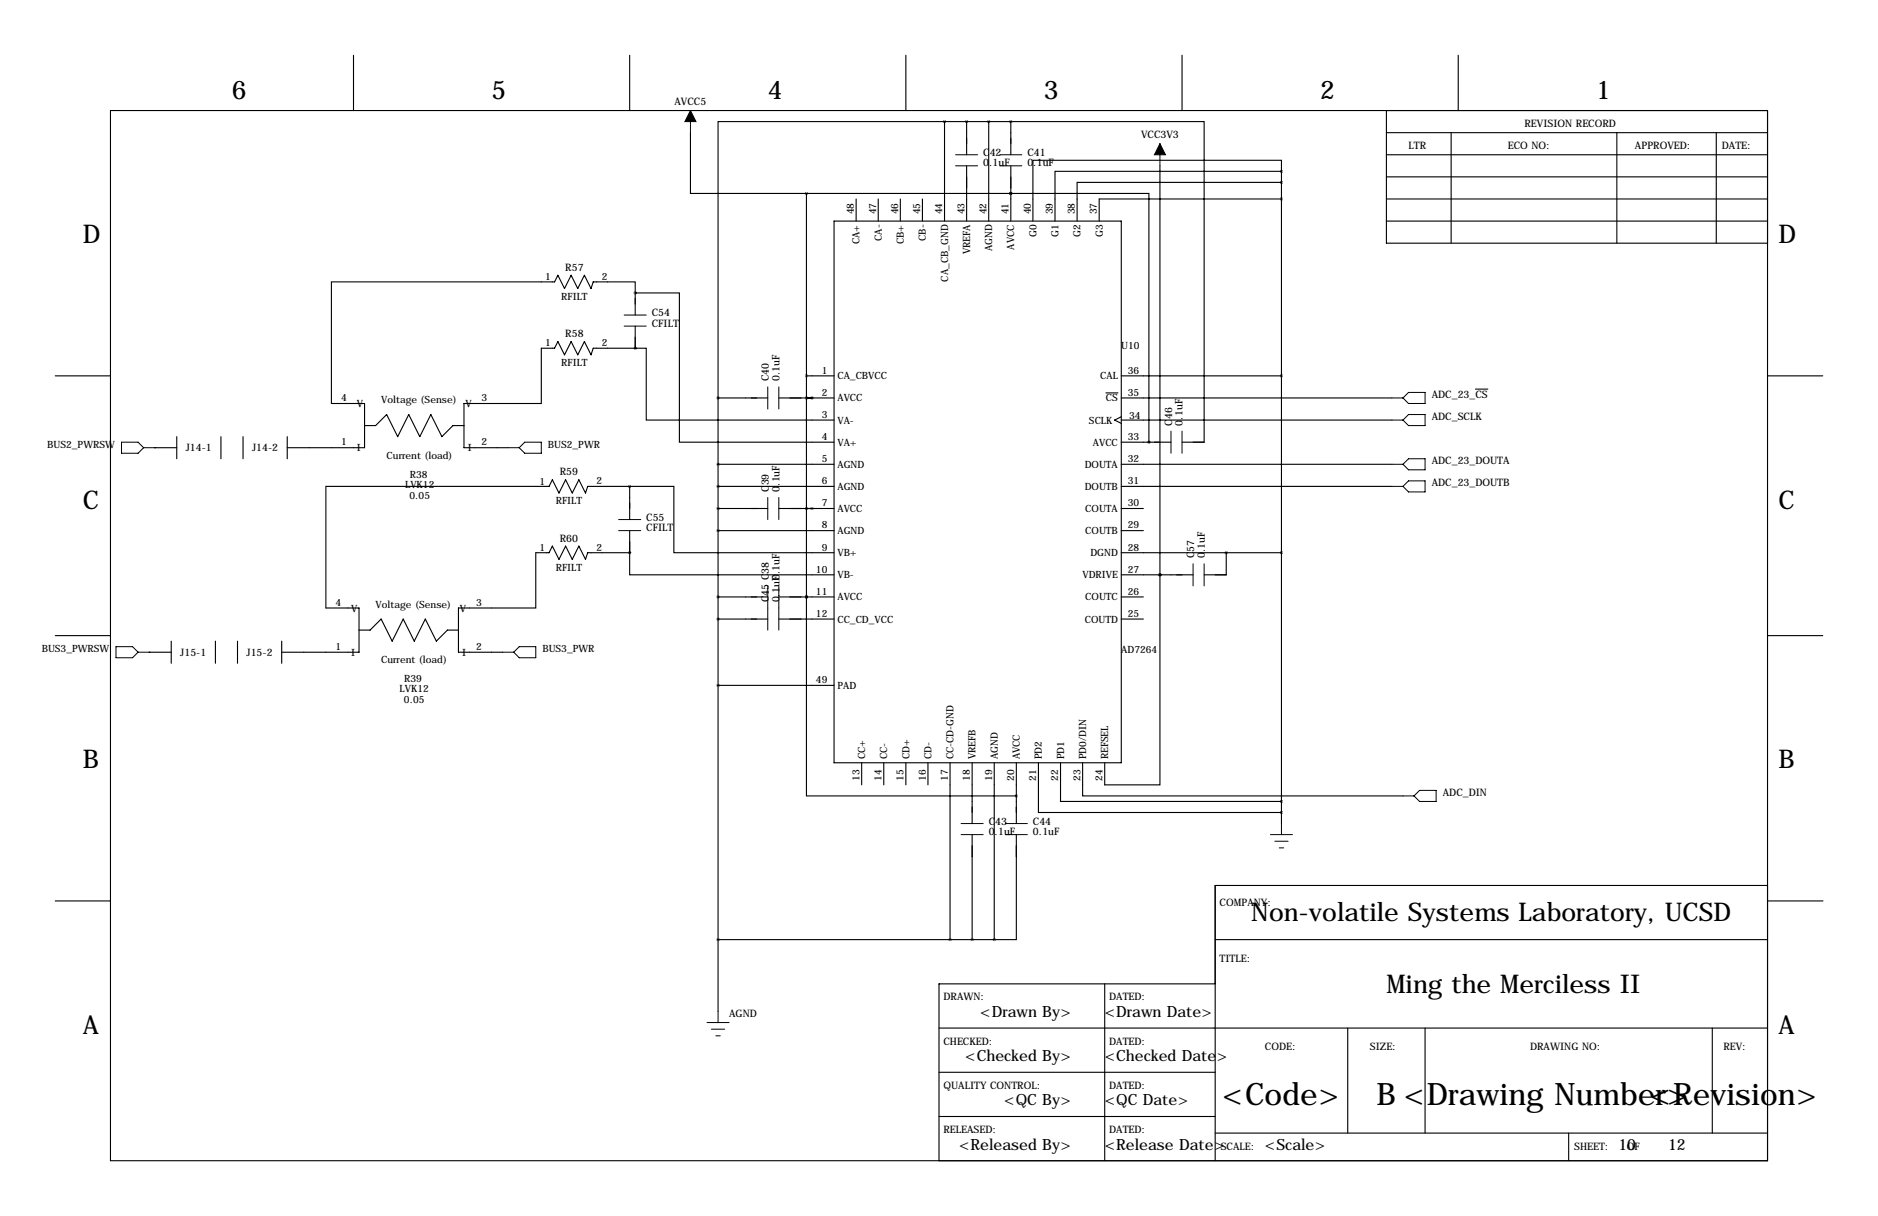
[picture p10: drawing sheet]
<svg xmlns="http://www.w3.org/2000/svg" width="432mm" height="279mm" viewBox="0 0 432 279" stroke-linecap="round" stroke-linejoin="round" font-family="sans-serif">
<g fill="none" stroke="#000" stroke-width=".25">
<path d="M81.3 12.7v12.7M144.8 12.7v12.7M208.3 12.7v12.7M271.8 12.7v12.7M335.3 12.7v12.7M25.4 25.4h381v241.3h-381zM158.7 30.5v13.9h26.7M217.2 27.9h-52.1v63.5M217.2 27.9v22.9M217.2 27.9h15.2M222.2 27.9v7.7M222.2 38.1v12.7"/>
<path d="M227.3 27.9v22.9M232.4 27.9h44.5v73.7h-5.1M232.4 27.9v7.7M232.4 38.1v12.7M266.7 38.1v94M294.6 39.4h-52v11.4M294.6 39.4v-2.6h-57.1v14M294.6 39.4v149.8M318.8 30.5h87.6M318.8 35.6h87.6M318.8 25.4v30.5h87.6M333.7 30.5v25.4"/>
<path d="M371.8 30.5v25.4M394.6 30.5v25.4M185.4 44.4v47M185.4 44.4h47M191.8 50.8h66v124.5h-66zM196.8 45.7v5.1M201.9 45.7v5.1M207 45.7v5.1M212.1 45.7v5.1M232.4 44.4h.1M232.4 44.4h31.8v57.2M294.6 41.9h-47v8.9"/>
<path d="M294.6 45.7h-41.9v5.1M318.8 45.7h87.6M318.8 50.8h87.6M318.8 40.6h87.6M146 67.3v-2.5h-9.6l-.5 1.5-1.5-3.1-1.6 3.1-1.5-3.1-1.5 3.1-1.5-3.1-.8 1.6h-51.3v27.9h7.6v10.2h-17.8M146 67.3h.1M146 67.3h10.2v34.3h35.6M146 67.3v5.1M146 74.9v5.1M12.7 86.4h12.7M83.8 97.8h2.6l2.5-2.6 2.5 5.1 2.6-5.1 2.5 5.1 2.6-5.1 2.5 5.1 2.5-2.5h2.6M146 80h.1"/>
<path d="M146 80h2.6v16.5h43.2M146 80h-9.6l-.5 1.5-1.5-3-1.6 3-1.5-3-1.5 3-1.5-3-.8 1.5h-3v12.7h-17.8v10.2h10.1M165.1 91.4h11.4M165.1 91.4v141M179.1 91.4h12.7M185.4 86.4h6.4M186.7 91.4h-1.3v25.4M186.7 91.4h.1M254.3 90.3h2.7M257.8 86.4h36.8M257.8 91.4h62.2M257.8 96.5h62.2"/>
<path d="M257.8 95.8l-1.5 .7 1.5 .8M339.2 89.4h2.9M406.4 86.4h12.7M35.6 102.9h.1M35.6 102.9h5M40.6 100.3v5.1M50.8 100.3v5.1M55.9 100.3v5.1M66 100.3v5.1M144.8 111.8h-9.7l-.5 1.5-1.5-3.1-1.5 3.1-1.6-3.1-1.5 3.1-1.5-3.1-.8 1.6h-51.3v27.9h7.6v10.2h-17.7M144.8 111.8h10.1v15.2h36.9M144.8 111.8v7.6"/>
<path d="M165.1 106.7h26.7M165.1 111.8h26.7M165.1 116.8h11.4M179.1 116.8h12.7M186.7 116.8h.1M186.7 116.8h-1.3v20.4M257.8 101.6h11.4M257.8 106.7h62.2M257.8 111.8h62.2M257.8 116.8h5.1M264.2 101.6h.1M144.8 127h-9.7l-.5 1.5-1.5-3-1.5 3-1.6-3-1.5 3-1.5-3-.8 1.5h-3v12.7h-17.8v10.2h10.2"/>
<path d="M144.8 127v5.1h47M144.8 127h.1M144.8 121.9v5.1M165.1 121.9h26.7M165.1 137.2h11.4M179.1 137.2h12.7M185.4 137.2h.1M185.4 137.2v45.7h48.3M257.8 121.9h5.1M257.8 127h36.8M257.8 132.1h16.5M257.8 137.2h5.1"/>
<path d="M266.7 132.1v48.2h-12.7v-5M266.7 132.1h.1M281.9 127v5.1h-5M12.7 146h12.7M34.3 149.9h.1M34.3 149.9h5.1M39.4 147.3v5.1M49.5 147.3v5.1M54.6 147.3v5.1M64.8 147.3v5.1M82.5 144.8h2.6l2.5-2.6 2.6 5.1 2.5-5.1 2.5 5.1 2.6-5.1 2.5 5.1 2.6-2.5h2.5M165.1 142.2h11.4"/>
<path d="M165.1 157.5h26.7M179.1 142.2h12.7M257.8 142.2h5.1M406.4 146h12.7M198.1 175.3v5M203.2 175.3v5M208.3 175.3v5M213.4 175.3v5M218.4 175.3v40.6M223.5 175.3v13.9M228.6 175.3v40.6M233.7 175.3v13.9"/>
<path d="M238.8 175.3v11.4h55.8M243.8 175.3v8.8h50.8M248.9 175.3v7.6h73.7M223.5 191.8v24.1M233.7 191.8v24.1h-5.1M12.7 207h12.7M165.1 215.9h63.5M279.4 215.9h127M406.4 203.5h-127v63.2M406.5 207h12.7M215.9 236.2h190.5M254 226.1v40.6"/>
<path d="M279.4 226.1h-63.5v40.6M309.9 236.2v24.1M327.7 236.2v24.1M393.7 236.2v24.1M215.9 246.4h63.5M215.9 256.5h63.5M279.4 260.3h127M360.7 260.3v6.4"/>
</g>
<g fill="none" stroke="#000" stroke-width=".23">
<path d="M158.7 25.4v5.1M219.7 35.6h5.1M219.7 38.1h5.1M229.9 35.6h5M229.9 38.1h5M266.7 33v5.1M143.5 72.4h5.1M143.5 74.9h5.1M176.5 88.9v5.1M179.1 88.9v5.1M269.2 99.1v5M271.8 99.1v5"/>
<path d="M320 96.5h2.6M320 91.4h2.6M323.8 95.2h3.9v2.6h-3.9l-1.2-1.3zM323.8 90.2h3.9v2.5h-3.9l-1.2-1.3zM27.9 101.6h3.8l1.3 1.3-1.3 1.2h-3.8zM33 102.9h2.6M116.8 102.9h2.6M120.6 101.6h3.9v2.5h-3.9l-1.2-1.2zM142.2 119.4h5.1M176.5 114.3v5.1M179.1 114.3v5.1M320 106.7h2.6"/>
<path d="M320 111.8h2.6M322.6 111.8l1.2-1.3h3.9v2.5h-3.9zM323.8 105.4h3.9v2.5h-3.9l-1.2-1.2zM142.2 121.9h5.1M176.5 134.6v10.2M179.1 134.6v10.2M274.3 129.5v5.1M276.9 129.5v5.1M26.7 148.6h3.8l1.2 1.3-1.2 1.2h-3.8zM31.7 149.9h2.6M115.6 149.9h2.5M118.1 149.9l1.3-1.3h3.8v2.5h-3.8z"/>
<path d="M221 189.2h5.1M221 191.8h5.1M231.1 189.2h5.1M231.1 191.8h5.1M292.1 191.8h5.1M293.1 193.3h3.1M294.1 194.8h1M294.6 189.2v2.6M322.6 182.9h2.5M325.1 182.9l1.3-1.3h3.8v2.5h-3.8zM162.6 234.9h5M163.6 236.5h3"/>
<path d="M164.6 238h1M165.1 232.4v2.5"/>
</g>
<path d="M158.7 25.4l1.3 2.5h-2.5zM266.7 33l1.3 2.6h-2.6z" fill="#000" stroke="#000" stroke-width=".23"/>
<path d="M227.3 27.9a.05 .05 0 0 0 .1 0 .05 .05 0 0 0-.1 0zM222.2 27.9a.05 .05 0 0 0 .1 0 .05 .05 0 0 0-.1 0zM217.1 27.9a.05 .05 0 0 0 .1 0 .05 .05 0 0 0-.1 0zM218.4 215.9a.05 .05 0 0 0 .1 0 .05 .05 0 0 0-.1 0zM264.1 101.6a.05 .05 0 0 0 .1 0 .05 .05 0 0 0-.1 0zM294.6 127a.05 .05 0 0 0 .1 0 .05 .05 0 0 0-.1 0zM294.6 86.4a.05 .05 0 0 0 .1 0 .05 .05 0 0 0-.1 0zM294.6 45.7a.05 .05 0 0 0 .1 0 .05 .05 0 0 0-.1 0zM294.6 41.9a.05 .05 0 0 0 .1 0 .05 .05 0 0 0-.1 0zM294.6 39.4a.05 .05 0 0 0 .1 0 .05 .05 0 0 0-.1 0zM294.6 184.2a.05 .05 0 0 0 .1 0 .05 .05 0 0 0-.1 0zM294.6 186.7a.05 .05 0 0 0 .1 0 .05 .05 0 0 0-.1 0zM146 67.3a.05 .05 0 0 0 .1 0 .05 .05 0 0 0-.1 0zM146 80a.05 .05 0 0 0 .1 0 .05 .05 0 0 0-.1 0zM281.9 127a.05 .05 0 0 0 .1 0 .05 .05 0 0 0-.1 0z" fill="#000" stroke="#000" stroke-width=".63"/>
<g font-size="7.1">
<text x="281" y="254">&lt;Code&gt;</text>
<text x="316.5" y="254">B&lt;Drawing Number&gt;</text>
<text x="379.4" y="254">&lt;Revision&gt;</text>
</g>
<g font-size="5.9">
<text x="53.3" y="22.9">6</text>
<text x="113" y="22.9">5</text>
<text x="176.5" y="22.9">4</text>
<text x="240" y="22.9">3</text>
<text x="303.5" y="22.9">2</text>
<text x="367" y="22.9">1</text>
<text x="19" y="55.9">D</text>
<text x="408.9" y="55.9">D</text>
<text x="19" y="116.8">C</text>
<text x="408.9" y="116.8">C</text>
<text x="19" y="176.5">B</text>
<text x="408.9" y="176.5">B</text>
<text x="287.7" y="211.6">Non-volatile Systems Laboratory, UCSD</text>
<text x="318.8" y="228.1">Ming the Merciless II</text>
<text x="19" y="237.5">A</text>
<text x="408.9" y="237.5">A</text>
</g>
<g font-size="3.6">
<text x="225.4" y="233.7">&lt;Drawn By&gt;</text>
<text x="254" y="233.7">&lt;Drawn Date&gt;</text>
<text x="221.9" y="243.8">&lt;Checked By&gt;</text>
<text x="254" y="243.8">&lt;Checked Date&gt;</text>
<text x="230.9" y="254">&lt;QC By&gt;</text>
<text x="254" y="254">&lt;QC Date&gt;</text>
<text x="220.5" y="264.1">&lt;Released By&gt;</text>
<text x="254" y="264.1">&lt;Release Date&gt;</text>
<text x="290.8" y="264.1">&lt;Scale&gt;</text>
<text x="372.1" y="264.1">10</text>
<text x="383.5" y="264.1">12</text>
</g>
<g font-size="2.4">
<text x="155.1" y="24.1">AVCC5</text>
<text x="350.5" y="29.2">REVISION RECORD</text>
<text x="226.1" y="35.8">C42</text>
<text x="236.2" y="35.8">C41</text>
<text x="262.4" y="31.8">VCC3V3</text>
<text x="323.8" y="34.3">LTR</text>
<text x="346.7" y="34.3">ECO NO:</text>
<text x="375.9" y="34.3">APPROVED:</text>
<text x="395.9" y="34.3">DATE:</text>
<text x="226.1" y="38.2">0.1uF</text>
<text x="236.2" y="38.2">0.1uF</text>
<text x="130" y="62.2">R57</text>
<text x="130" y="77.5">R58</text>
<text x="149.9" y="72.6">C54</text>
<text x="149.9" y="75.1">CFILT</text>
<text x="176.8" y="87.6" transform="rotate(-90 176.8 87.6)">C40</text>
<text x="179.2" y="87.6" transform="rotate(-90 179.2 87.6)">0.1uF</text>
<text x="329.2" y="91.4">ADC_23_CS</text>
<text x="269.5" y="97.8" transform="rotate(-90 269.5 97.8)">C46</text>
<text x="271.9" y="97.8" transform="rotate(-90 271.9 97.8)">0.1uF</text>
<text x="329.2" y="96.5">ADC_SCLK</text>
<text x="42.7" y="103.6">J14-1</text>
<text x="58" y="103.6">J14-2</text>
<text x="329.2" y="106.7">ADC_23_DOUTA</text>
<text x="128.7" y="109.2">R59</text>
<text x="176.8" y="113" transform="rotate(-90 176.8 113)">C39</text>
<text x="179.2" y="113" transform="rotate(-90 179.2 113)">0.1uF</text>
<text x="329.2" y="111.8">ADC_23_DOUTB</text>
<text x="148.6" y="119.6">C55</text>
<text x="128.7" y="124.5">R60</text>
<text x="148.6" y="122.1">CFILT</text>
<text x="274.6" y="128.3" transform="rotate(-90 274.6 128.3)">C57</text>
<text x="277" y="128.3" transform="rotate(-90 277 128.3)">0.1uF</text>
<text x="179.2" y="133.3" transform="rotate(-90 179.2 133.3)">0.1uF</text>
<text x="176.8" y="138.4" transform="rotate(-90 176.8 138.4)">C45 C38</text>
<text x="179.2" y="138.4" transform="rotate(-90 179.2 138.4)">0.1uF</text>
<text x="41.5" y="150.6">J15-1</text>
<text x="56.7" y="150.6">J15-2</text>
<text x="331.7" y="182.9">ADC_DIN</text>
<text x="227.3" y="189.5">C43</text>
<text x="227.3" y="191.9">0.1uF</text>
<text x="237.5" y="189.5">C44</text>
<text x="237.5" y="191.9">0.1uF</text>
<text x="280.4" y="208.3">COMPANY:</text>
<text x="280.4" y="221">TITLE:</text>
<text x="167.6" y="233.7">AGND</text>
<text x="216.9" y="229.9">DRAWN:</text>
<text x="255" y="229.9">DATED:</text>
<text x="216.9" y="240">CHECKED:</text>
<text x="255" y="240">DATED:</text>
<text x="290.8" y="241.3">CODE:</text>
<text x="315" y="241.3">SIZE:</text>
<text x="351.8" y="241.3">DRAWING NO:</text>
<text x="396.2" y="241.3">REV:</text>
<text x="216.9" y="250.2">QUALITY CONTROL:</text>
<text x="255" y="250.2">DATED:</text>
<text x="216.9" y="260.3">RELEASED:</text>
<text x="255" y="260.3">DATED:</text>
<text x="280.7" y="264.2">SCALE:</text>
<text x="361.9" y="264.2">SHEET:</text>
<text x="374" y="264.2">OF</text>
</g>
<g font-size="2.3">
<text x="196.3" y="49.3" transform="rotate(-90 196.3 49.3)">48</text>
<text x="201.4" y="49.3" transform="rotate(-90 201.4 49.3)">47</text>
<text x="206.5" y="49.3" transform="rotate(-90 206.5 49.3)">46</text>
<text x="211.6" y="49.3" transform="rotate(-90 211.6 49.3)">45</text>
<text x="216.7" y="49.3" transform="rotate(-90 216.7 49.3)">44</text>
<text x="221.7" y="49.3" transform="rotate(-90 221.7 49.3)">43</text>
<text x="226.8" y="49.3" transform="rotate(-90 226.8 49.3)">42</text>
<text x="231.9" y="49.3" transform="rotate(-90 231.9 49.3)">41</text>
<text x="237" y="49.3" transform="rotate(-90 237 49.3)">40</text>
<text x="242.1" y="49.3" transform="rotate(-90 242.1 49.3)">39</text>
<text x="247.1" y="49.3" transform="rotate(-90 247.1 49.3)">38</text>
<text x="252.2" y="49.3" transform="rotate(-90 252.2 49.3)">37</text>
<text x="197.7" y="56.2" transform="rotate(-90 197.7 56.2)">CA+</text>
<text x="202.7" y="55.4" transform="rotate(-90 202.7 55.4)">CA-</text>
<text x="207.8" y="56.2" transform="rotate(-90 207.8 56.2)">CB+</text>
<text x="212.9" y="55.4" transform="rotate(-90 212.9 55.4)">CB-</text>
<text x="223.1" y="58.4" transform="rotate(-90 223.1 58.4)">VREFA</text>
<text x="228.1" y="57.8" transform="rotate(-90 228.1 57.8)">AGND</text>
<text x="233.2" y="57.4" transform="rotate(-90 233.2 57.4)">AVCC</text>
<text x="238.3" y="54.5" transform="rotate(-90 238.3 54.5)">G0</text>
<text x="243.4" y="54.5" transform="rotate(-90 243.4 54.5)">G1</text>
<text x="248.5" y="54.5" transform="rotate(-90 248.5 54.5)">G2</text>
<text x="253.5" y="54.5" transform="rotate(-90 253.5 54.5)">G3</text>
<text x="125.3" y="64.4">1</text>
<text x="138.4" y="64.3">2</text>
<text x="218" y="64.7" transform="rotate(-90 218 64.7)">CA_CB_GND</text>
<text x="129" y="68.9">RFILT</text>
<text x="125.3" y="79.6">1</text>
<text x="138.4" y="79.5">2</text>
<text x="257.8" y="80.3">U10</text>
<text x="129" y="84.2">RFILT</text>
<text x="188.9" y="85.9">1</text>
<text x="192.5" y="87.2">CA_CBVCC</text>
<text x="253" y="87.2">CAL</text>
<text x="259.3" y="85.9">36</text>
<text x="78.4" y="92.2">4</text>
<text x="82" y="93.5">V</text>
<text x="87.6" y="92.7">Voltage (Sense)</text>
<text x="107" y="93.5">V</text>
<text x="110.7" y="92.2">3</text>
<text x="188.9" y="90.9">2</text>
<text x="192.5" y="92.2">AVCC</text>
<text x="254.3" y="92.2">CS</text>
<text x="259.3" y="90.9">35</text>
<text x="188.9" y="96">3</text>
<text x="188.9" y="101.1">4</text>
<text x="192.5" y="97.3">VA-</text>
<text x="250.4" y="97.3">SCLK</text>
<text x="259.3" y="101.1">33</text>
<text x="259.6" y="96.2">34</text>
<text x="10.9" y="102.9">BUS2_PWRSW</text>
<text x="78.4" y="102.4">1</text>
<text x="82" y="103.7">I</text>
<text x="88.9" y="105.4">Current (load)</text>
<text x="107.5" y="103.7">I</text>
<text x="110.7" y="102.4">2</text>
<text x="126" y="102.9">BUS2_PWR</text>
<text x="188.9" y="106.2">5</text>
<text x="192.5" y="102.4">VA+</text>
<text x="192.5" y="107.5">AGND</text>
<text x="249.4" y="107.5">DOUTA</text>
<text x="251.3" y="102.4">AVCC</text>
<text x="259.3" y="106.2">32</text>
<text x="93.2" y="112.1">LVK12</text>
<text x="94.2" y="109.7">R38</text>
<text x="124.1" y="111.4">1</text>
<text x="137.1" y="111.3">2</text>
<text x="188.9" y="111.3">6</text>
<text x="192.5" y="112.6">AGND</text>
<text x="249.4" y="112.6">DOUTB</text>
<text x="259.3" y="111.3">31</text>
<text x="94.1" y="114.6">0.05</text>
<text x="127.8" y="115.9">RFILT</text>
<text x="188.9" y="116.3">7</text>
<text x="192.5" y="117.6">AVCC</text>
<text x="249.5" y="117.6">COUTA</text>
<text x="259.3" y="116.3">30</text>
<text x="188.9" y="121.4">8</text>
<text x="192.5" y="122.7">AGND</text>
<text x="249.5" y="122.7">COUTB</text>
<text x="259.3" y="121.4">29</text>
<text x="124.1" y="126.6">1</text>
<text x="127.8" y="131.2">RFILT</text>
<text x="137.1" y="126.5">2</text>
<text x="187.6" y="131.6">10</text>
<text x="188.9" y="126.5">9</text>
<text x="192.5" y="127.8">VB+</text>
<text x="250.7" y="127.8">DGND</text>
<text x="259.3" y="126.5">28</text>
<text x="259.3" y="131.6">27</text>
<text x="187.6" y="136.7">11</text>
<text x="192.5" y="132.9">VB-</text>
<text x="192.5" y="138">AVCC</text>
<text x="248.9" y="132.9">VDRIVE</text>
<text x="249.5" y="138">COUTC</text>
<text x="259.3" y="136.7">26</text>
<text x="77.2" y="139.2">4</text>
<text x="80.8" y="140.5">V</text>
<text x="86.4" y="139.7">Voltage (Sense)</text>
<text x="105.7" y="140.5">V</text>
<text x="109.5" y="139.2">3</text>
<text x="187.6" y="141.7">12</text>
<text x="192.5" y="143">CC_CD_VCC</text>
<text x="249.4" y="143">COUTD</text>
<text x="259.3" y="141.7">25</text>
<text x="9.6" y="149.9">BUS3_PWRSW</text>
<text x="77.2" y="149.4">1</text>
<text x="109.5" y="149.4">2</text>
<text x="124.7" y="149.9">BUS3_PWR</text>
<text x="257.8" y="149.9">AD7264</text>
<text x="80.8" y="150.7">I</text>
<text x="87.6" y="152.4">Current (load)</text>
<text x="106.3" y="150.7">I</text>
<text x="91.9" y="159.1">LVK12</text>
<text x="92.9" y="161.6">0.05</text>
<text x="93" y="156.7">R39</text>
<text x="187.6" y="157">49</text>
<text x="192.5" y="158.3">PAD</text>
<text x="197.6" y="179.4" transform="rotate(-90 197.6 179.4)">13</text>
<text x="198.9" y="174.5" transform="rotate(-90 198.9 174.5)">CC+</text>
<text x="202.7" y="179.4" transform="rotate(-90 202.7 179.4)">14</text>
<text x="204" y="174.5" transform="rotate(-90 204 174.5)">CC-</text>
<text x="207.8" y="179.4" transform="rotate(-90 207.8 179.4)">15</text>
<text x="209.1" y="174.5" transform="rotate(-90 209.1 174.5)">CD+</text>
<text x="212.9" y="179.4" transform="rotate(-90 212.9 179.4)">16</text>
<text x="214.2" y="174.5" transform="rotate(-90 214.2 174.5)">CD-</text>
<text x="217.9" y="179.4" transform="rotate(-90 217.9 179.4)">17</text>
<text x="219.2" y="174.5" transform="rotate(-90 219.2 174.5)">CC-CD-GND</text>
<text x="223" y="179.4" transform="rotate(-90 223 179.4)">18</text>
<text x="224.3" y="174.5" transform="rotate(-90 224.3 174.5)">VREFB</text>
<text x="228.1" y="179.4" transform="rotate(-90 228.1 179.4)">19</text>
<text x="229.4" y="174.5" transform="rotate(-90 229.4 174.5)">AGND</text>
<text x="233.2" y="179.4" transform="rotate(-90 233.2 179.4)">20</text>
<text x="234.5" y="174.5" transform="rotate(-90 234.5 174.5)">AVCC</text>
<text x="238.3" y="179.4" transform="rotate(-90 238.3 179.4)">21</text>
<text x="239.6" y="174.5" transform="rotate(-90 239.6 174.5)">PD2</text>
<text x="243.3" y="179.4" transform="rotate(-90 243.3 179.4)">22</text>
<text x="244.6" y="174.5" transform="rotate(-90 244.6 174.5)">PD1</text>
<text x="248.4" y="179.4" transform="rotate(-90 248.4 179.4)">23</text>
<text x="249.7" y="174.5" transform="rotate(-90 249.7 174.5)">PD0/DIN</text>
<text x="253.5" y="179.4" transform="rotate(-90 253.5 179.4)">24</text>
<text x="254.8" y="174.5" transform="rotate(-90 254.8 174.5)">REFSEL</text>
</g>
</svg>
